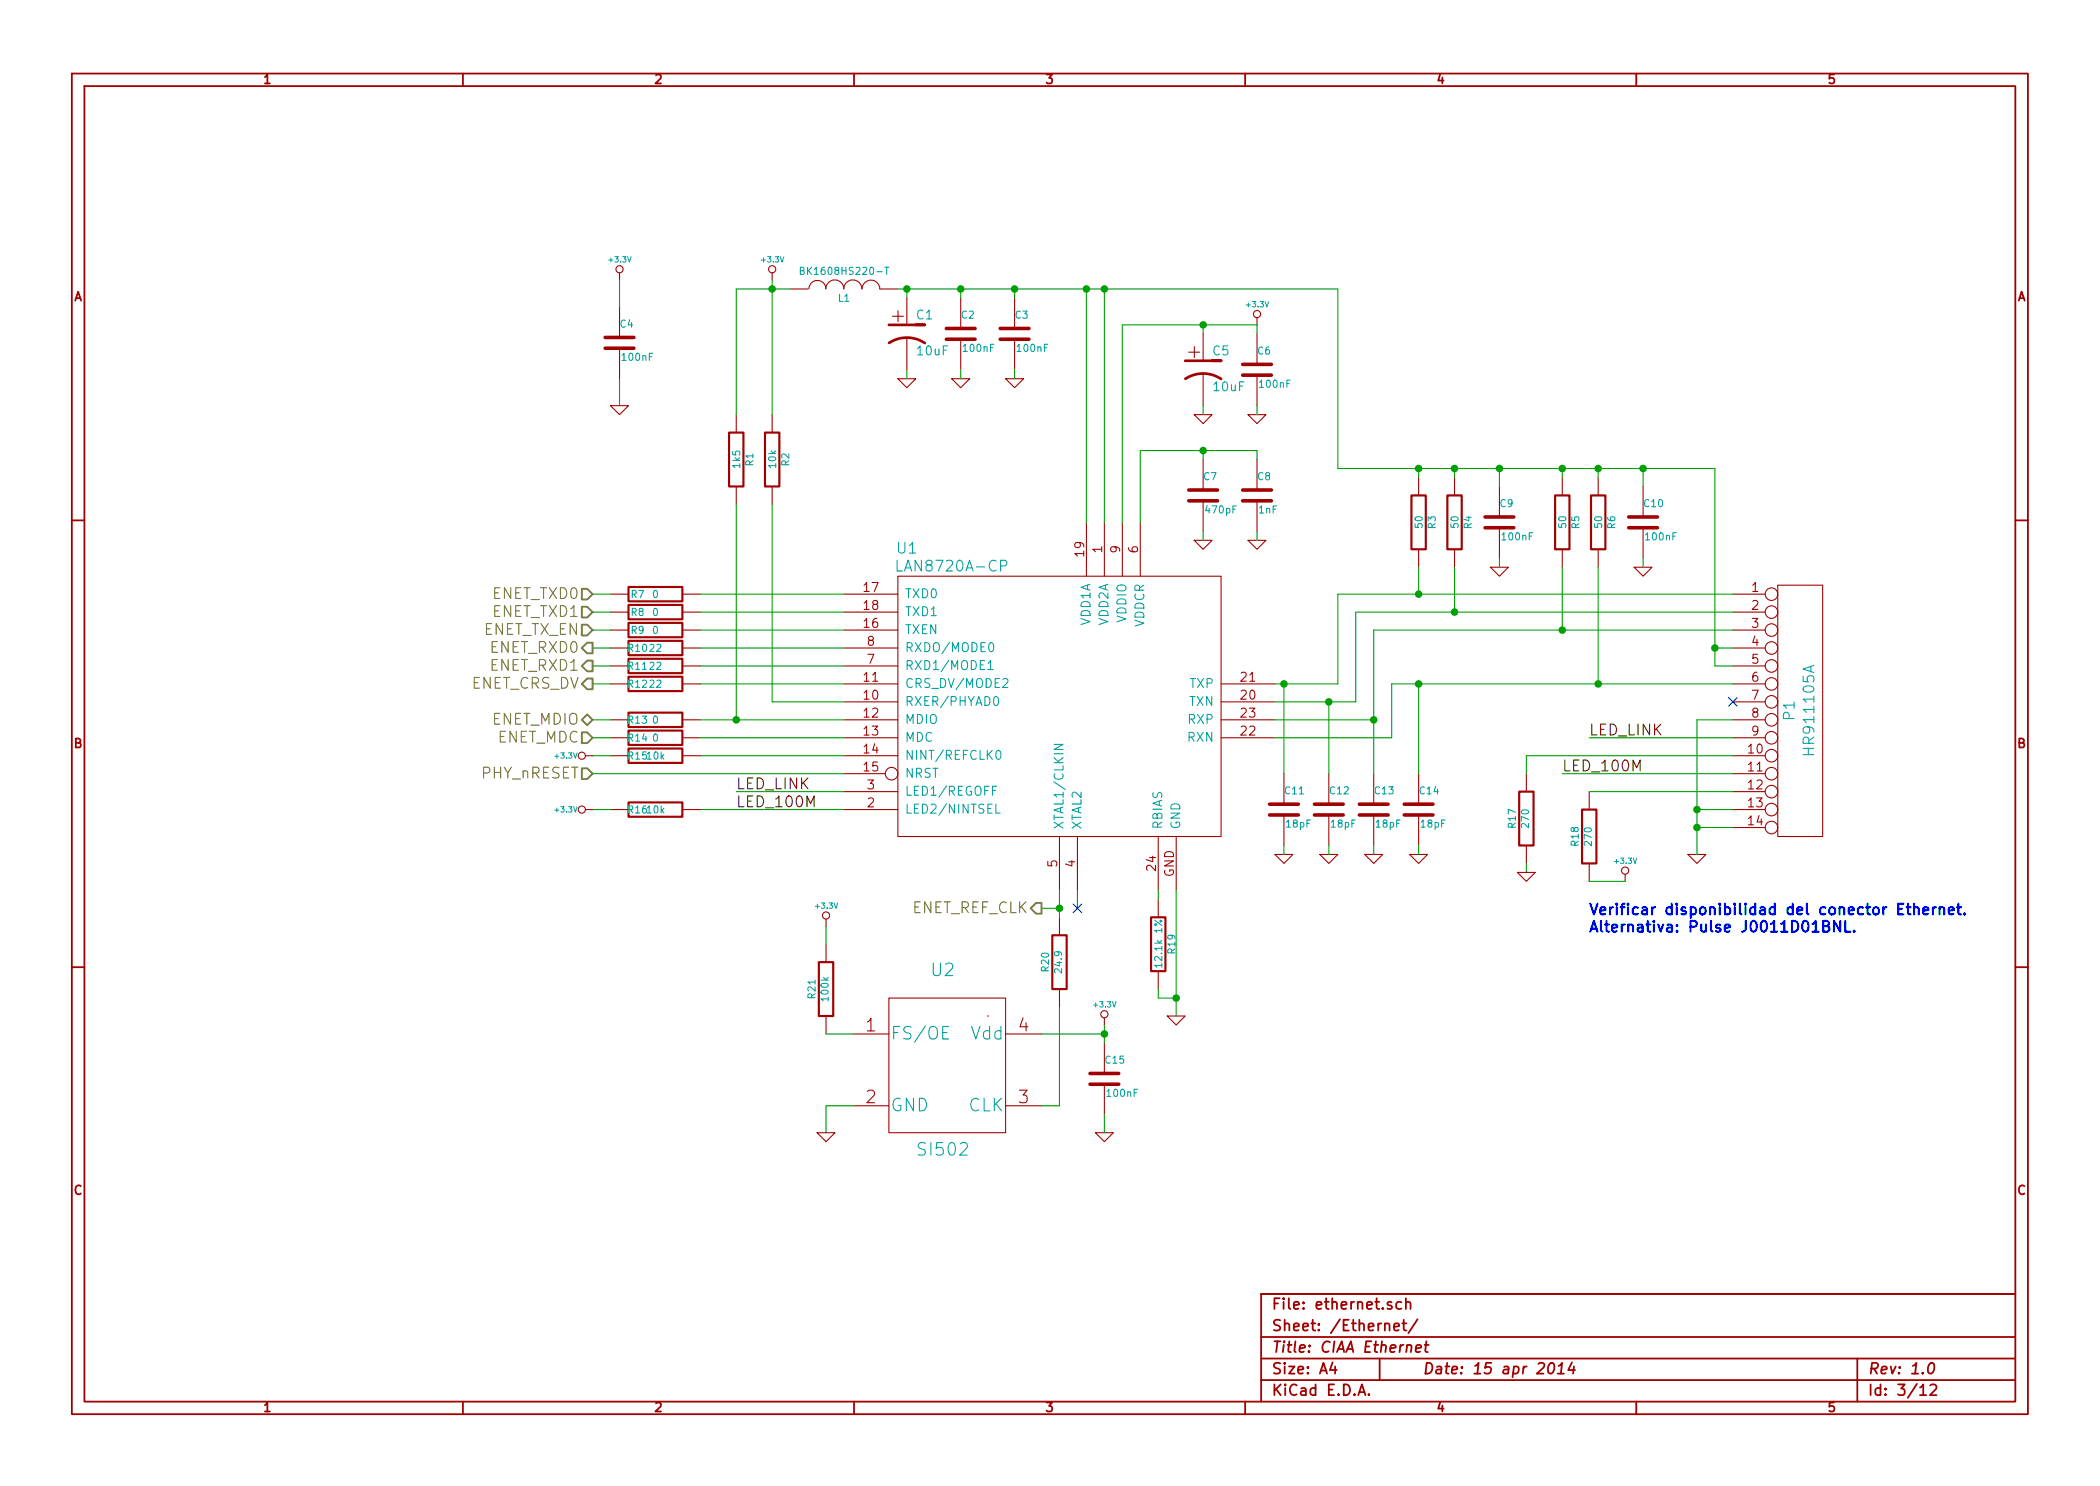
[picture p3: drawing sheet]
<svg xmlns="http://www.w3.org/2000/svg" width="297mm" height="210mm" viewBox="0 0 297 210" stroke-linecap="round" stroke-linejoin="round" font-family="sans-serif">
<g fill="none" stroke="#a00000" stroke-width=".25">
<path d="M10.2 10.4h276.6v189.7h-276.6zM11.9 12.2h273.2v186.1h-273.2zM65.5 10.4v1.8M120.8 10.4v1.8M176.1 10.4v1.8M231.4 10.4v1.8M10.2 73.6h1.7M285.1 73.6h1.7M10.2 136.8h1.7M285.1 136.8h1.7M65.5 198.3v1.8M120.8 198.3v1.8"/>
<path d="M176.1 198.3v1.8M178.4 189.2h106.7M178.4 195.3h106.7M178.4 192.2h106.7M188.5 192.8l-.4 1h1M188.8 193.3v1.1M192.1 197.4l.5-1.5 .5 1.5M192.3 197h.7M193.6 197.3h.1l-.1 .1-.1-.1h.1v.1M195.1 192.2v3.1M196.8 184.3l-.3-.1-.3 .2 .1 .2 .5 .2 .1 .1-.1 .2-.1 .1-.5-.1M197.2 187.8l.7-.2-.1-.3-.4-.1-.2 .3 .1 .7 .1 .1 .4-.1"/>
<path d="M198.2 184.3a.48 .48 0 0 0-.6 0l-.1 .6a.48 .48 0 0 0 .7 .2M198.3 187.2h.6M198.6 186.7v1.4v.1l.3 .1M198.9 184.3a.38 .38 0 0 1 .6 .1v.8M198.9 183.7v1.5M199 190.4a.38 .38 0 0 1 .7 .1l-.1 .8M200.3 190.8l.7-.1v-.3l-.2-.1-.4 .1-.2 .7 .2 .2 .5-.1M200.5 186.7l-1.3 1.9M201.5 190.3h.6M201.8 189.8l-.2 1.3 .1 .1 .3 .1M219.2 193a.35 .35 0 0 1 .4-.2 .35 .35 0 0 1 .2 .3 .87 .87 0 0 1-.5 1.3l-.2-.1a1.14 1.14 0 0 1 .1-1.3zM220.3 194.4h.9"/>
<path d="M220.4 193.3l.6-.5-.2 1.6M222.4 192.8l-.6 1h1M222.6 193.3l-.1 1.1M231.4 198.3v1.8M262.7 192.2v6.1M271.6 196.3l.4-.4v1.5M271.6 197.4h.9M272.9 193a.35 .35 0 0 1 .4-.2 .35 .35 0 0 1 .3 .3 .87 .87 0 0 1-.6 1.3l-.2-.1a1.14 1.14 0 0 1 .1-1.3zM273 196l.3-.1h.3l.2 .1 .1 .3-.1 .2-.8 .9h.9M285.1 183.1h-106.7v15.2"/>
</g>
<g fill="none" stroke="#a00000" stroke-width=".15">
<path d="M87.6 38.6v1M109.2 38.6v1M86.4 57.4h2.5l-1.3 1.3zM87.6 43.4v4.3M87.6 49.3v4.3M104.1 58.7v2.5M109.2 58.7v2.5M111.8 40.9h2.5M114.4 40.9a1.19 1.19 0 0 1 1.2-1.2 1.19 1.19 0 0 1 1.2 1.2 1.27 1.27 0 0 1 1.3-1.3 1.27 1.27 0 0 1 1.3 1.3 1.27 1.27 0 0 1 1.2-1.3 1.27 1.27 0 0 1 1.3 1.3M121.9 40.9a1.24 1.24 0 0 1 1.3-1.3 1.24 1.24 0 0 1 1.2 1.3M124.5 40.9h2.5M127 53.6h2.5l-1.2 1.3z"/>
<path d="M128.3 42.2v3.8M128.3 47.7v4.6M134.6 53.6h2.6l-1.3 1.3zM135.9 42.2v4.3M135.9 48v4.3M142.2 53.6h2.6l-1.3 1.3zM143.5 42.2v4.3M143.5 48v4.3M168.9 58.7h2.5l-1.2 1.2zM170.2 47.2v3.8M170.2 52.8v4.6M176.5 58.7h2.6l-1.3 1.2z"/>
<path d="M177.8 45v1M177.8 47.2v4.4M177.8 53.1v4.3M104.1 68.8v2.6M109.2 68.8v2.6M153.7 73.9v7.6M156.2 73.9v7.6M158.7 73.9v7.6M161.3 73.9v7.6M168.9 76.4h2.5l-1.2 1.3zM170.2 65v4.3M170.2 70.9v4.3"/>
<path d="M176.5 76.4h2.6l-1.3 1.3zM177.8 65v4.3M177.8 70.9v4.3M200.7 67.6v2.5M200.7 77.7v2.6M205.7 67.6v2.5M205.7 77.7v2.6M212.1 68.8v4.3M212.1 74.7v4.3M221 67.6v2.5M221 77.7v2.6M226.1 67.6v2.5"/>
<path d="M226.1 77.7v2.6M232.4 68.8v4.3M232.4 74.7v4.3M86.4 94.2h2.5M86.4 91.7h2.5M86.4 96.8h2.5M86.4 89.1h2.5M86.4 84.1h2.5M86.4 86.6h2.5M96.5 94.2h2.6M96.5 91.7h2.6M96.5 96.8h2.6"/>
<path d="M96.5 89.1h2.6M96.5 84.1h2.6M96.5 86.6h2.6M119.4 94.2h7.6M119.4 91.7h7.6M119.4 99.3h7.6M119.4 96.8h7.6M119.4 89.1h7.6M119.4 84.1h7.6M119.4 86.6h7.6M127 81.5h45.7v36.9h-45.7zM172.7 99.3h7.6"/>
<path d="M172.7 96.8h7.6M210.8 80.3h2.6l-1.3 1.2zM231.1 80.3h2.6l-1.3 1.2zM245.1 94.2h4.6M245.1 91.7h4.6M245.1 99.3h4.6M245.1 96.8h4.6M245.1 89.1h4.6M245.1 84.1h4.6M245.1 86.6h4.6M251.5 82.8h6.3v35.6h-6.3zM82.8 106.9h1"/>
<path d="M82.8 114.5h1M86.4 114.5h2.5M86.4 101.8h2.5M86.4 104.4h2.5M86.4 106.9h2.5M96.5 114.5h2.6M96.5 101.8h2.6M96.5 104.4h2.6M96.5 106.9h2.6M119.4 114.5h7.6M119.4 112h7.6M119.4 101.8h7.6"/>
<path d="M119.4 104.4h7.6M119.4 106.9h7.6M119.4 109.5h5.8M149.9 118.4v7.6M152.4 118.4v7.6M163.8 118.4v7.6M166.4 118.4v7.6M172.7 101.8h7.6M172.7 104.4h7.6M181.6 109.5v4.3M181.6 115.3v4.3M188 109.5v4.3"/>
<path d="M188 115.3v4.3M194.3 109.5v4.3M194.3 115.3v4.3M200.7 109.5v4.3M200.7 115.3v4.3M215.9 109.5v2.5M215.9 119.6v2.6M224.8 112v2.5M245.1 114.5h4.6M245.1 112h4.6M245.1 101.8h4.6M245.1 104.4h4.6"/>
<path d="M245.1 106.9h4.6M245.1 109.5h4.6M245.1 117.1h4.6M116.8 130v1.1M116.8 133.6v2.5M149.9 129.8v2.5M149.9 139.9v2.6M163.8 127.2v2.6M163.8 137.4v2.5M180.3 120.9h2.6l-1.3 1.3zM186.7 120.9h2.5l-1.2 1.3zM193 120.9h2.6l-1.3 1.3z"/>
<path d="M199.4 120.9h2.5l-1.2 1.3zM214.6 123.4h2.6l-1.3 1.3zM224.8 122.2v2.5M229.9 123.7v1M238.8 120.9h2.5l-1.3 1.3zM116.8 143.8v2.5M120.6 146.3h5.1M120.6 156.5h5.1M125.7 141.2h16.5v19.1h-16.5zM142.2 146.3h5.1M142.2 156.5h5.1M156.2 144v1"/>
<path d="M156.2 147.6v4.3M156.2 153.4v4.3M165.1 143.8h2.5l-1.2 1.2zM115.6 160.3h2.5l-1.3 1.2zM154.9 160.3h2.6l-1.3 1.2z"/>
<circle cx="87.6" cy="38.1" r=".51"/>
<circle cx="109.2" cy="38.1" r=".51"/>
<circle cx="177.8" cy="44.4" r=".51"/>
<circle cx="250.6" cy="96.8" r=".89"/>
<circle cx="250.6" cy="84.1" r=".89"/>
<circle cx="250.6" cy="94.2" r=".89"/>
<circle cx="250.6" cy="99.3" r=".89"/>
<circle cx="250.6" cy="86.6" r=".89"/>
<circle cx="250.6" cy="89.1" r=".89"/>
<circle cx="250.6" cy="91.7" r=".89"/>
<circle cx="82.3" cy="106.9" r=".51"/>
<circle cx="82.3" cy="114.5" r=".51"/>
<circle cx="126.1" cy="109.5" r=".89"/>
<circle cx="250.6" cy="101.8" r=".89"/>
<circle cx="250.6" cy="117.1" r=".89"/>
<circle cx="250.6" cy="104.4" r=".89"/>
<circle cx="250.6" cy="112" r=".89"/>
<circle cx="250.6" cy="114.5" r=".89"/>
<circle cx="250.6" cy="106.9" r=".89"/>
<circle cx="250.6" cy="109.5" r=".89"/>
<circle cx="116.8" cy="129.5" r=".51"/>
<circle cx="229.9" cy="123.2" r=".51"/>
<circle cx="156.2" cy="143.5" r=".51"/>
</g>
<g fill="none" stroke="#00a0a0" stroke-width=".15">
<path d="M113.2 38.3l.4-.1 .1-.3-.5-.1v1h.4l.2-.1v-.2l-.3-.2M125.1 37.8h.6M125.4 37.8v1M126.9 79.3v1.5h.7M139.8 93.8l.3-.3v1.2M139.8 94.7h.7M140 91.1a.31 .31 0 0 1 .3-.2 .31 .31 0 0 1 .2 .3v.8l-.1 .1-.3 .1-.1-.1-.1-.4zM140.6 98.7a.31 .31 0 0 1 .4-.2 .31 .31 0 0 1 .2 .3v.8l-.1 .2h-.3l-.2-.1-.1-.4zM141.5 80.1h.6a.42 .42 0 0 0 .3-.4 .42 .42 0 0 0-.3-.4h-.6v1.5M141.9 96.1l.1-.1h.3l.2 .1 .1 .3-.1 .2-.7 .7h.8M140.9 113.8v1.3h.6M141 106.3a.31 .31 0 0 1 .3-.1 .31 .31 0 0 1 .2 .2v.8l-.1 .2h-.3l-.1-.1-.1-.3z"/>
<path d="M141 111.2h-.6v1.3M149.1 105.3h1.3l-1.3 .7h1.3M164.3 136.6h-1l.3 .3M164.3 136.3v.6M134.2 145.2h-.9v1.8h.9"/>
</g>
<g fill="none" stroke="#a00000" stroke-width=".51">
<path d="M85.6 49.3h4.1M85.6 47.7h4.1M133.9 48h4M133.9 46.5h4M141.5 48h4M141.5 46.5h4M175.8 53.1h4M175.8 51.6h4M168.1 70.9h4.1M168.1 69.3h4.1M175.8 70.9h4M175.8 69.3h4"/>
<path d="M210.1 74.7h4M210.1 73.1h4M230.4 74.7h4M230.4 73.1h4M179.6 115.3h4M179.6 113.8h4M185.9 115.3h4.1M185.9 113.8h4.1M192.3 115.3h4M192.3 113.8h4M198.6 115.3h4.1M198.6 113.8h4.1"/>
<path d="M154.2 153.4h4M154.2 151.9h4"/>
</g>
<g fill="none" stroke="#a00000" stroke-width=".3">
<path d="M103.1 61.2h2.1v7.6h-2.1zM108.2 61.2h2v7.6h-2zM199.6 70.1h2.1v7.6h-2.1zM204.7 70.1h2.1v7.6h-2.1zM220 70.1h2v7.6h-2zM225 70.1h2.1v7.6h-2.1zM88.9 83.1h7.6v2h-7.6zM88.9 85.6h7.6v2h-7.6zM88.9 88.1h7.6v2.1h-7.6zM88.9 90.7h7.6v2h-7.6zM88.9 93.2h7.6v2h-7.6zM88.9 95.8h7.6v2h-7.6z"/>
<path d="M88.9 100.8h7.6v2.1h-7.6zM88.9 103.4h7.6v2h-7.6zM88.9 105.9h7.6v2h-7.6zM88.9 113.5h7.6v2.1h-7.6zM214.9 112h2v7.6h-2zM223.8 114.5h2v7.7h-2zM115.8 136.1h2.1v7.7h-2.1zM148.8 132.3h2.1v7.6h-2.1zM162.8 129.8h2v7.6h-2z"/>
</g>
<g fill="none" stroke="#00a000" stroke-width=".15">
<path d="M87.6 39.6v3.8M109.2 39.6v19.1M87.6 53.6v3.8M111.8 40.9h-7.7v17.8M127 40.9h62.2v25.4h53.4v27.9h2.5M128.3 40.9v1.3M128.3 52.3v1.3M135.9 40.9v1.3M135.9 52.3v1.3M143.5 40.9v1.3M143.5 52.3v1.3M153.7 40.9v33"/>
<path d="M156.2 40.9v33M170.2 46v1.2M170.2 57.4v1.3M177.8 47.2v-1.2h-19.1v27.9M177.8 57.4v1.3M104.1 71.4v30.4M109.2 71.4v27.9h10.2M170.2 63.7v1.3M170.2 75.2v1.2M177.8 65v-1.3h-16.5v10.2M177.8 75.2v1.2M200.7 66.3v1.3"/>
<path d="M205.7 66.3v1.3M212.1 66.3v2.5M212.1 79v1.3M221 66.3v1.3M226.1 66.3v1.3M232.4 66.3v2.5M232.4 79v1.3M83.8 84.1h2.6M83.8 96.8h2.6M83.8 86.6h2.6M83.8 89.1h2.6M83.8 94.2h2.6"/>
<path d="M83.8 91.7h2.6M99.1 84.1h20.3M99.1 96.8h20.3M99.1 86.6h20.3M99.1 89.1h20.3M99.1 94.2h20.3M99.1 91.7h20.3M181.6 96.8v12.7M188 99.3v10.2M200.7 80.3v3.8M200.7 96.8v12.7M205.7 80.3v6.3"/>
<path d="M221 80.3v8.8M226.1 80.3v16.5M242.6 91.7h2.5M245.1 84.1h-55.9v12.7h-8.9M245.1 96.8h-48.3v7.6h-16.5M245.1 86.6h-53.3v12.7h-11.5M245.1 89.1h-50.8v20.4M83.8 101.8h2.6M83.8 104.4h2.6M83.8 114.5h2.6M83.8 106.9h2.6M83.8 109.5h35.6"/>
<path d="M99.1 101.8h20.3M99.1 104.4h20.3M99.1 114.5h20.3M99.1 106.9h20.3M104.1 112h15.3M180.3 101.8h14M181.6 119.6v1.3M188 119.6v1.3M194.3 119.6v1.3M200.7 119.6v1.3M221 109.5h24.1M224.8 104.4h20.3"/>
<path d="M224.8 112h20.3M240 117.1h5.1M240 114.5h5.1M245.1 101.8h-5.1v19.1M245.1 106.9h-29.2v2.6M116.8 131.1v2.5M147.3 128.5h2.6M149.9 126v3.8M152.4 126v2.5M163.8 126v1.2M163.8 139.9v1.3h2.6M166.4 126v17.8"/>
<path d="M215.9 122.2v1.2M224.8 124.7h5.1M116.8 146.3h3.8M120.6 156.5h-3.8v3.8M147.3 146.3h8.9M149.9 142.5v14h-2.6M156.2 145v2.6M156.2 157.7v2.6"/>
</g>
<g fill="#00a000" stroke="#00a000" stroke-width=".25">
<circle cx="170.2" cy="63.7" r=".41"/>
<circle cx="170.2" cy="46" r=".41"/>
<circle cx="143.5" cy="40.9" r=".41"/>
<circle cx="135.9" cy="40.9" r=".41"/>
<circle cx="153.7" cy="40.9" r=".41"/>
<circle cx="128.3" cy="40.9" r=".41"/>
<circle cx="109.2" cy="40.9" r=".41"/>
<circle cx="242.6" cy="91.7" r=".41"/>
<circle cx="156.2" cy="40.9" r=".41"/>
<circle cx="200.7" cy="66.3" r=".41"/>
<circle cx="200.7" cy="84.1" r=".41"/>
<circle cx="205.7" cy="66.3" r=".41"/>
<circle cx="205.7" cy="86.6" r=".41"/>
<circle cx="212.1" cy="66.3" r=".41"/>
<circle cx="232.4" cy="66.3" r=".41"/>
<circle cx="226.1" cy="66.3" r=".41"/>
<circle cx="221" cy="66.3" r=".41"/>
<circle cx="221" cy="89.1" r=".41"/>
<circle cx="226.1" cy="96.8" r=".41"/>
<circle cx="181.6" cy="96.8" r=".41"/>
<circle cx="188" cy="99.3" r=".41"/>
<circle cx="194.3" cy="101.8" r=".41"/>
<circle cx="200.7" cy="96.8" r=".41"/>
<circle cx="240" cy="117.1" r=".41"/>
<circle cx="240" cy="114.5" r=".41"/>
<circle cx="166.4" cy="141.2" r=".41"/>
<circle cx="104.1" cy="101.8" r=".41"/>
<circle cx="156.2" cy="146.3" r=".41"/>
<circle cx="149.9" cy="128.5" r=".41"/>
</g>
<path d="M244.5 98.7l1.2 1.2M245.7 98.7l-1.2 1.2M151.8 127.9l1.2 1.2M153 127.9l-1.2 1.2" fill="none" stroke="#0000c0" stroke-width=".15"/>
<path d="M82.3 83.3h.8l.7 .8-.7 .7h-.8zM82.3 85.8h.8l.7 .8-.7 .8h-.8zM82.3 96.8l.8-.8h.7v1.5h-.7zM82.3 88.4h.8l.7 .7-.7 .8h-.8zM83.1 90.9h.7v1.6h-.7l-.8-.8zM83.1 93.5h.7v1.5h-.7l-.8-.8zM82.3 108.7h.8l.7 .8-.7 .7h-.8zM82.3 101.8l.8-.7 .7 .7-.7 .8zM82.3 103.6h.8l.7 .8-.7 .8h-.8zM146.6 127.8h.7v1.5h-.7l-.8-.8z" fill="none" stroke="#808000" stroke-width=".25"/>
<path d="M125.7 46h5.1h-1.3M125.8 48.5a4.6 4.6 0 0 1 5 0M167.6 51h5.1h-1.3M167.7 53.6a4.6 4.6 0 0 1 5 0" fill="none" stroke="#a00000" stroke-width=".38"/>
<g fill="none" stroke="#00f" stroke-width=".3">
<path d="M257.9 131h.6a.36 .36 0 0 0 .2-.4 .36 .36 0 0 0-.3-.3h-.5v1.5h.6l.2-.1a.4 .4 0 0 0-.1-.6l-.2-.1M260.3 130.3v1.5l-.9-1.5v1.5M261 130.3v1.5h.7M262.3 131.7v.1l-.1-.1h.1v.1M272 128.9l.8-.2-.1-.3h-.4l-.3 .2 .1 .7 .2 .1 .4-.1M273.4 128.4v1M273.8 128.4h-.2l-.2 .3M274.3 128.5a.38 .38 0 0 1 .7 .1v.8M274.3 128.4v1M275.6 128.9l.8-.2-.1-.3h-.4l-.3 .2 .1 .7 .2 .1 .4-.1M276.8 128.4h.6M277 127.9v1.3l.1 .1 .3 .1"/>
<path d="M277.9 129.3h.1l-.1 .1-.1-.1h.1v.1"/>
</g>
<g font-size="2.8" fill="#a00000">
<text x="126.2" y="45.7">+</text>
<text x="168.1" y="50.8">+</text>
</g>
<g font-size="2.5" fill="#00a0a0">
<text x="131.8" y="138.2">U2</text>
<text x="126" y="147.2">FS/OE</text>
<text x="137.3" y="147.2">Vdd</text>
<text x="126" y="157.3">GND</text>
<text x="136.9" y="157.3">CLK</text>
<text x="130.1" y="163.6">SI502</text>
</g>
<g font-size="2.5" fill="#a00000">
<text x="122.5" y="146">1</text>
<text x="144.1" y="146">4</text>
<text x="122.5" y="156.2">2</text>
<text x="144.1" y="156.2">3</text>
</g>
<g font-size="2.1" fill="#00a0a0">
<text x="126.9" y="78.4">U1</text>
<text x="127.5" y="80.9">LAN8720A-CP</text>
<text x="253.9" y="101.8" transform="rotate(-90 253.9 101.8)">P1</text>
<text x="256.7" y="106.4" transform="rotate(-90 256.7 106.4)">HR911105A</text>
</g>
<g font-size="2.1" fill="#808000">
<text x="68.2" y="89.9">ENET_TX_EN</text>
<text x="69.6" y="84.8">ENET_TXD0</text>
<text x="69.6" y="87.4">ENET_TXD1</text>
<text x="69.4" y="92.5">ENET_RXD0</text>
<text x="69.4" y="95">ENET_RXD1</text>
<text x="66.4" y="97.5">ENET_CRS_DV</text>
<text x="69.5" y="102.6">ENET_MDIO</text>
<text x="70.2" y="105.2">ENET_MDC</text>
<text x="68" y="110.2">PHY_nRESET</text>
<text x="128.8" y="129.3">ENET_REF_CLK</text>
</g>
<g font-size="2.1">
<text x="224.8" y="104.1">LED_LINK</text>
<text x="104.1" y="111.8">LED_LINK</text>
<text x="221" y="109.2">LED_100M</text>
<text x="104.1" y="114.3">LED_100M</text>
</g>
<g font-size="2.1" fill="#00f">
<text x="224.8" y="129.5">Verificar disponibilidad del conector Ethernet.</text>
<text x="224.8" y="132">Alternativa: Pulse J0011D01BNL.</text>
</g>
<g font-size="2.1" fill="#a00000">
<text x="179.9" y="185.4">File: ethernet.sch</text>
<text x="179.9" y="191.5">Title: CIAA Ethernet</text>
<text x="179.9" y="188.4">Sheet: /Ethernet/</text>
<text x="179.9" y="197.6">KiCad E.D.A.</text>
<text x="179.9" y="194.5">Size: A4</text>
<text x="201.2" y="194.5">Date: 15 apr 2014</text>
<text x="264.2" y="194.5">Rev: 1.0</text>
<text x="264.2" y="197.6">Id: 3/12</text>
</g>
<g font-size="1.8" fill="#a00000">
<text x="37.3" y="11.9">1</text>
<text x="92.7" y="11.9">2</text>
<text x="148" y="11.9">3</text>
<text x="203.3" y="11.9">4</text>
<text x="258.6" y="11.9">5</text>
<text x="10.4" y="42.7">A</text>
<text x="285.3" y="42.7">A</text>
<text x="122.2" y="83.8">17</text>
<text x="153.4" y="78.7" transform="rotate(-90 153.4 78.7)">19</text>
<text x="156" y="78.2" transform="rotate(-90 156 78.2)">1</text>
<text x="158.5" y="78.2" transform="rotate(-90 158.5 78.2)">9</text>
<text x="161" y="78.2" transform="rotate(-90 161 78.2)">6</text>
<text x="247.8" y="83.8">1</text>
<text x="122.2" y="88.9">16</text>
<text x="122.2" y="86.4">18</text>
<text x="247.8" y="86.4">2</text>
<text x="247.8" y="88.9">3</text>
<text x="122.7" y="94">7</text>
<text x="122.7" y="91.4">8</text>
<text x="247.8" y="91.4">4</text>
<text x="247.8" y="94">5</text>
<text x="122.2" y="99.1">10</text>
<text x="122.2" y="96.5">11</text>
<text x="122.2" y="101.6">12</text>
<text x="175.6" y="99.1">20</text>
<text x="175.6" y="96.5">21</text>
<text x="175.6" y="101.6">23</text>
<text x="247.8" y="96.5">6</text>
<text x="247.8" y="99.1">7</text>
<text x="247.8" y="101.6">8</text>
<text x="10.4" y="105.9">B</text>
<text x="122.2" y="104.1">13</text>
<text x="122.2" y="106.7">14</text>
<text x="175.6" y="104.1">22</text>
<text x="247.3" y="106.7">10</text>
<text x="247.8" y="104.1">9</text>
<text x="285.3" y="105.9">B</text>
<text x="122.2" y="109.2">15</text>
<text x="122.7" y="111.8">3</text>
<text x="247.3" y="109.2">11</text>
<text x="247.3" y="111.8">12</text>
<text x="122.7" y="114.3">2</text>
<text x="247.3" y="114.3">13</text>
<text x="247.3" y="116.8">14</text>
<text x="149.6" y="122.7" transform="rotate(-90 149.6 122.7)">5</text>
<text x="152.1" y="122.7" transform="rotate(-90 152.1 122.7)">4</text>
<text x="163.6" y="123.1" transform="rotate(-90 163.6 123.1)">24</text>
<text x="166.1" y="124.1" transform="rotate(-90 166.1 124.1)">GND</text>
<text x="10.4" y="169.1">C</text>
<text x="285.3" y="169.1">C</text>
<text x="37.3" y="199.8">1</text>
<text x="92.7" y="199.8">2</text>
<text x="148" y="199.8">3</text>
<text x="203.3" y="199.8">4</text>
<text x="258.6" y="199.8">5</text>
</g>
<g font-size="1.8" fill="#00a0a0">
<text x="129.7" y="45.3">C1</text>
<text x="129.8" y="50.3">10uF</text>
<text x="171.6" y="50.3">C5</text>
<text x="171.7" y="55.4">10uF</text>
<text x="128" y="89.8">TXEN</text>
<text x="128" y="84.7">TXD0</text>
<text x="128" y="87.2">TXD1</text>
<text x="154.3" y="88.5" transform="rotate(-90 154.3 88.5)">VDD1A</text>
<text x="156.8" y="88.5" transform="rotate(-90 156.8 88.5)">VDD2A</text>
<text x="159.4" y="88.2" transform="rotate(-90 159.4 88.2)">VDDIO</text>
<text x="161.9" y="88.8" transform="rotate(-90 161.9 88.8)">VDDCR</text>
<text x="128" y="94.9">RXD1/MODE1</text>
<text x="128" y="92.3">RXDO/MODE0</text>
<text x="128" y="99.9">RXER/PHYAD0</text>
<text x="128" y="97.4">CRS_DV/MODE2</text>
<text x="168.2" y="99.9">TXN</text>
<text x="168.3" y="97.4">TXP</text>
<text x="128" y="102.5">MDIO</text>
<text x="128" y="105">MDC</text>
<text x="128" y="107.6">NINT/REFCLK0</text>
<text x="168" y="105">RXN</text>
<text x="168.1" y="102.5">RXP</text>
<text x="128" y="112.6">LED1/REGOFF</text>
<text x="128" y="110.1">NRST</text>
<text x="128" y="115.2">LED2/NINTSEL</text>
<text x="150.5" y="117.3" transform="rotate(-90 150.5 117.3)">XTAL1/CLKIN</text>
<text x="153" y="117.3" transform="rotate(-90 153 117.3)">XTAL2</text>
<text x="164.5" y="117.3" transform="rotate(-90 164.5 117.3)">RBIAS</text>
<text x="167" y="117.3" transform="rotate(-90 167 117.3)">GND</text>
</g>
<g font-size="1.4" fill="#00a0a0">
<text x="114" y="38.9">BK1608HS220-T</text>
<text x="87.7" y="46.4">C4</text>
<text x="118.6" y="42.7">L1</text>
<text x="136" y="45.1">C2</text>
<text x="143.6" y="45.1">C3</text>
<text x="88.1" y="51.1">100nF</text>
<text x="136.3" y="49.8">100nF</text>
<text x="144" y="49.8">100nF</text>
<text x="177.9" y="50.2">C6</text>
<text x="178.3" y="54.9">100nF</text>
<text x="106.6" y="65.9" transform="rotate(-90 106.6 65.9)">R1</text>
<text x="111.7" y="65.9" transform="rotate(-90 111.7 65.9)">R2</text>
<text x="104.7" y="66.2" transform="rotate(-90 104.7 66.2)">1k5</text>
<text x="109.8" y="66.2" transform="rotate(-90 109.8 66.2)">10k</text>
<text x="170.3" y="68">C7</text>
<text x="177.9" y="68">C8</text>
<text x="212.2" y="71.8">C9</text>
<text x="232.6" y="71.8">C10</text>
<text x="170.6" y="72.7">470pF</text>
<text x="178.1" y="72.7">1nF</text>
<text x="201.3" y="74.7" transform="rotate(-90 201.3 74.7)">50</text>
<text x="203.1" y="74.8" transform="rotate(-90 203.1 74.8)">R3</text>
<text x="206.3" y="74.7" transform="rotate(-90 206.3 74.7)">50</text>
<text x="208.2" y="74.8" transform="rotate(-90 208.2 74.8)">R4</text>
<text x="212.5" y="76.5">100nF</text>
<text x="221.6" y="74.7" transform="rotate(-90 221.6 74.7)">50</text>
<text x="223.4" y="74.8" transform="rotate(-90 223.4 74.8)">R5</text>
<text x="226.7" y="74.7" transform="rotate(-90 226.7 74.7)">50</text>
<text x="228.5" y="74.8" transform="rotate(-90 228.5 74.8)">R6</text>
<text x="232.9" y="76.5">100nF</text>
<text x="89.3" y="84.7">R7</text>
<text x="89.3" y="87.2">R8</text>
<text x="89.3" y="89.7">R9</text>
<text x="92.3" y="84.7">0</text>
<text x="92.3" y="87.2">0</text>
<text x="92.3" y="89.7">0</text>
<text x="88.9" y="92.3">R10</text>
<text x="88.9" y="94.8">R11</text>
<text x="91.9" y="92.3">22</text>
<text x="91.9" y="94.8">22</text>
<text x="88.9" y="97.4">R12</text>
<text x="91.9" y="97.4">22</text>
<text x="88.9" y="102.4">R13</text>
<text x="88.9" y="105">R14</text>
<text x="88.9" y="107.5">R1510k</text>
<text x="92.3" y="102.4">0</text>
<text x="92.3" y="105">0</text>
<text x="181.8" y="112.4">C11</text>
<text x="188.1" y="112.4">C12</text>
<text x="194.5" y="112.4">C13</text>
<text x="200.8" y="112.4">C14</text>
<text x="88.9" y="115.1">R1610k</text>
<text x="182" y="117.1">18pF</text>
<text x="188.3" y="117.1">18pF</text>
<text x="194.7" y="117.1">18pF</text>
<text x="201" y="117.1">18pF</text>
<text x="214.5" y="117.1" transform="rotate(-90 214.5 117.1)">R17</text>
<text x="216.3" y="117" transform="rotate(-90 216.3 117)">270</text>
<text x="223.3" y="119.7" transform="rotate(-90 223.3 119.7)">R18</text>
<text x="225.2" y="119.6" transform="rotate(-90 225.2 119.6)">270</text>
<text x="148.4" y="137.4" transform="rotate(-90 148.4 137.4)">R20</text>
<text x="150.3" y="137.5" transform="rotate(-90 150.3 137.5)">24.9</text>
<text x="164.4" y="136.5" transform="rotate(-90 164.4 136.5)">12.1k 1%</text>
<text x="166.3" y="134.9" transform="rotate(-90 166.3 134.9)">R19</text>
<text x="115.4" y="141.2" transform="rotate(-90 115.4 141.2)">R21</text>
<text x="117.2" y="141.5" transform="rotate(-90 117.2 141.5)">100k</text>
<text x="156.4" y="150.5">C15</text>
<text x="156.7" y="155.2">100nF</text>
</g>
<g font-size="1.1" fill="#00a0a0">
<text x="86.2" y="37.2">+3.3V</text>
<text x="107.8" y="37.2">+3.3V</text>
<text x="176.4" y="43.5">+3.3V</text>
<text x="78.6" y="107.4">+3.3V</text>
<text x="78.6" y="115">+3.3V</text>
<text x="228.5" y="122.2">+3.3V</text>
<text x="115.4" y="128.6">+3.3V</text>
<text x="154.8" y="142.6">+3.3V</text>
</g>
</svg>
